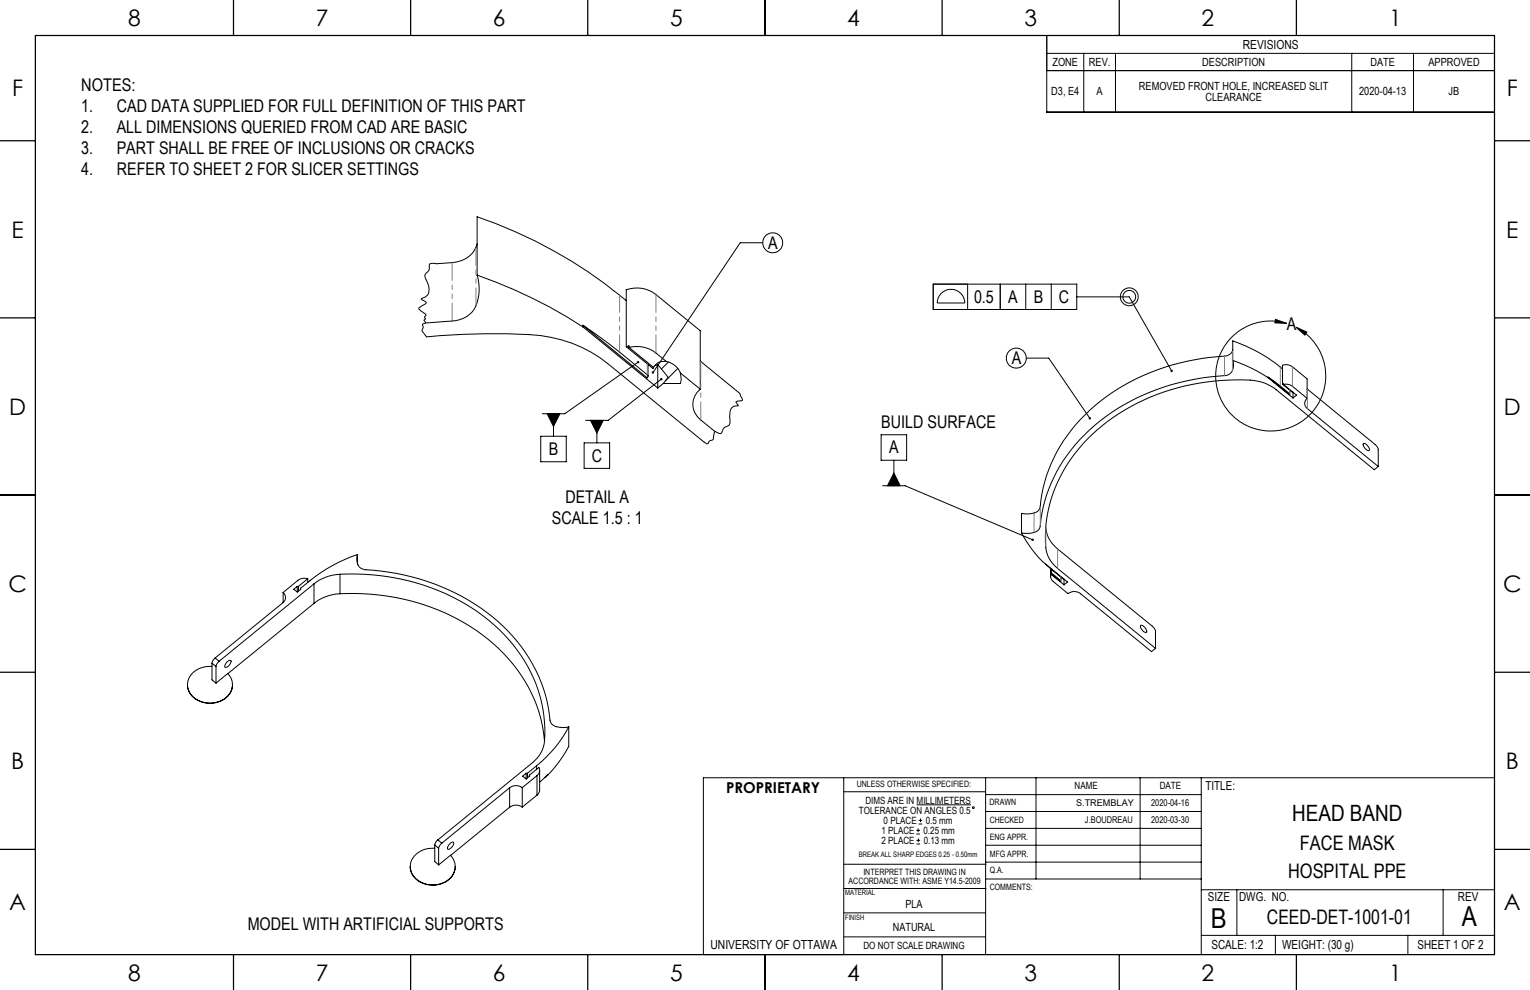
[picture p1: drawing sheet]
<svg xmlns="http://www.w3.org/2000/svg" width="432mm" height="279mm" viewBox="0 0 432 279" stroke-linecap="round" stroke-linejoin="round" font-family="sans-serif">
<g fill="none" stroke="#000" stroke-width=".28">
<path d="M295.4 10h126.4v21.6h-126.4zM295.4 19.9h126.4M295.4 15.1h126.4M305.9 15.1v16.5M314.8 15.1v16.5M381.5 15.1v16.5M398.9 15.1v16.5M134.7 68.9a7.4 7.4 0 0 1-7.1 5.2l-4.4 .3-1.1-.1-.9 .3a2.4 2.4 0 0 1-.9 2.4l-.4 .9 .2 .8a4.6 4.6 0 0 1 .5 4.7l-1.7 .9 1.2 .9 .2 .3-2.1 1.5 2 1.9-.4 .5 .3 .6-.4 .3 .5 .9-.8 .2-.2 .3a1.25 1.25 0 0 1-.1 1.6l1.3 1.8a188.8 188.8 0 0 1 32.1-.4 37.4 37.4 0 0 1 19 7.9l27.2 22.2M134.7 77.6a12 12 0 0 1-1.4 10.4 8.2 8.2 0 0 1-5.7 2.6l-7.4 .6M134.7 77.6a139.5 139.5 0 0 1 29.8 14.7M134.7 77.6v-16.4a133.7 133.7 0 0 1 42 23.6M215.3 68.5h-6.4l-24.6 36.6"/>
<path d="M164.5 91.8a181.4 181.4 0 0 1 18.3 14.1l.1 .4-.2 .3zM164.5 92.3l21.1 17.2M164.5 91.8v.5M176.7 97.9l.8-.3v.4M176.7 97.9v-16.1a8.8 8.8 0 0 1 8.4 1.3l12.5 10.2v16.5M176.7 97.9l7.6 6.1 .2-.3M177.5 98a8.8 8.8 0 0 1 7.6 1.6l3 2.4M177.5 98l6.9 5.7a3.2 3.2 0 0 1 3.7-1.7M263.4 80.2h40.5v7.1h-40.5zM265.5 82.9a3.9 3.9 0 0 1 4.3-1 3.9 3.9 0 0 1 2.5 3.6h-7.8l.3-1.4zM273.1 80.2v7.1M282.3 80.2v7.1"/>
<path d="M289.5 80.2v7.1M296.7 80.2v7.1M303.9 83.8h14.8l12 20.9M347.9 98.8a2.38 2.38 0 0 1-2.3 1.7 60.2 60.2 0 0 0-42 19.4 42.3 42.3 0 0 0-10.2 23.6 4.3 4.3 0 0 1-4.7 1.5l-.4-.1v5.5M360 90.1l3.1 1.2-3.3-.2zM363.1 91.3a15.5 15.5 0 0 0-19.8 17.4 15.5 15.5 0 0 0 24.4 10 15.5 15.5 0 0 0-1.9-26.3M365.8 92.4l3 1.3-.5 .9zM154.4 116.8h3.6l-1.8 3.6zM156.2 116.8v6.3M166.7 118.6h3.6l-1.8 3.6zM168.5 118.6v6.4M180.1 102.2l-20.7 14.6h-6.4"/>
<path d="M182.9 102.9v3.3M185.6 102.9l-.7 .2M185.6 102.9v6.6M185.6 102.9l3 3.6-1.4 1.7M186.6 107l-15 11.6h-6.3M187.2 108.2l-1.6 1.3M188.1 102a5.3 5.3 0 0 1 3.9 3.3M188.6 102.2l-1.9 1.9M191.3 104l-3.5 3.5M192 105.3l.3 1.7-.2 1.2h-4.9M192 105.3l5.6 4.5M197.6 101.9l11.2 9.1 .7 2-1.8 .4 .7 1-.2 .1a1.71 1.71 0 0 0-2.1 1.5l-.1 3.5-.3 .6a2.26 2.26 0 0 0-2 2l-.3 .3-.5-.1-1.2-.6-.4 2.1-.4 .4a1.03 1.03 0 0 0-1.1 1h-.4l-.7-.4"/>
<path d="M197.6 109.8a5.4 5.4 0 0 0 .2 8.7l3.9 3.2M289.6 101.1h6.4l11.6 17M347.9 101.7a2.97 2.97 0 0 1-2.3 4.3 60.2 60.2 0 0 0-42 19.4 42.3 42.3 0 0 0-10.2 23.6 4.3 4.3 0 0 1-4.7 1.5l-.4-.1M347.9 101.7l5.2 2.2 4.8 2.7M347.9 101.7v-5.5a43.9 43.9 0 0 1 14.1 7.9M357.9 106.4l2.3 1.7 3.8 3.2zM357.9 106.6l7 5.7M357.9 106.4v.2M362 108.4l.2-.1v.2M362 108.4v-5.3a2.92 2.92 0 0 1 2.7 .4l4.2 3.4v5.5M362 108.4l2.8 2.2M362.2 108.5a2.92 2.92 0 0 1 2.5 .5l4.2 3.4"/>
<path d="M362.2 108.5l3.7 3-1 .8M364 110.1v1.1M364.9 110.7v1.6M368.9 112.4a1.78 1.78 0 0 0 .1 2.9l20 16.4M368.9 109.8l19.4 15.8 .7 1.2v4.9M152.6 123.1h7.2v7.2h-7.2zM164.9 125h7.1v7.2h-7.1zM248.7 122.7h7.2v7.2h-7.2zM249.1 137.1h6.3l36.1 15.3M252.3 129.9v7.2M252.3 133.5l1.8 3.6h-3.6zM384.8 125.2a1.89 1.89 0 0 1 1.6 1.9 1.71 1.71 0 0 1-1.6-1.9z"/>
<path d="M389 131.7l-1.2 .9-27.6-22.6a13.5 13.5 0 0 0-9.5-2.8 59.9 59.9 0 0 0-43.9 16.8 39 39 0 0 0-11.6 31.2l.5 1.7 .9 1.5 1.9 2 27.6 22.6M100.9 156.5a43.8 43.8 0 0 0-16.1 9.7l-.9 .9M100.9 156.5a2.99 2.99 0 0 0 2.3 4.3 60.2 60.2 0 0 1 41.5 18.8 42.2 42.2 0 0 1 10.7 24.2 4.1 4.1 0 0 0 4.2 1.5l.9-.2M100.9 156.5v2.5M288.3 150.4l2.6 4.2 2.2 2.7 1.2 1.2 7 5.8-1 .8M295.1 159.2l5.1 4.2M295.1 148.9a8.7 8.7 0 0 0 3.4 6l26.9 22 .7 1.1v5M79.9 167.2a1.84 1.84 0 0 1-.1 2.9l-19.1 15.6M79.9 167.2v2.9M83.9 165.5h.3M83.9 165.5l-1 .8 1 .8M83.9 165.5v1.6"/>
<path d="M84.2 165.5v1.3M84.8 166.1v.2M86.9 163.3a3.1 3.1 0 0 0-2.8 .5l-4.2 3.4M86.9 163.3l-2.7 2.2M86.9 163.3v1.1M88.6 164.8l-26.8 21.8M88.6 164.8v5.5M88.6 170.3l-24.3 19.8M96 162.1a60.9 60.9 0 0 1 44.8 15.5 39.1 39.1 0 0 1 12.8 32.4l-.5 1.6-.9 1.6-1.8 2-26.8 21.8M96 162.1a12.6 12.6 0 0 0-7.4 2.7M96 167.6a60.9 60.9 0 0 1 44.8 15.5 40.6 40.6 0 0 1 12.9 26M96 167.6a12.6 12.6 0 0 0-7.4 2.7"/>
<path d="M96 162.1v5.5M296.5 160.5v2.2M296.6 162.1a1.78 1.78 0 0 0 .7 2l4.1 3.4a2.88 2.88 0 0 1 3.6 .1l20 16.3 1.1-.9M296.6 162.1l3.7 3M296.6 161.9v.2M296.7 161.7l-.1 .2M296.7 161.7l2.7 2.3-2.8-2.1M296.7 160.7v1M299.4 162.8v1.2M300.3 163.4v1.7M321.9 176.5a1.71 1.71 0 0 1 1.6 2 1.89 1.89 0 0 1-1.6-2zM52.9 193.3a5.5 5.5 0 0 0 5.5 5.1 6 6 0 0 0 7.2-5.1"/>
<path d="M59.8 188.1a6.2 6.2 0 0 0-6.8 4.6 5.7 5.7 0 0 0 6.2 5.7 5.8 5.8 0 0 0 6.4-5.5l-.3-1.2-1-1.6-3.3 2.7M59.8 187.2l1.2 .9M59.8 187.2v4.7l1.2 .9M60.7 185.7l-.6 .7-.3 .8M60.7 185.7l1.1 .9M61 188.1v4.7M61.8 186.6l-.6 .8-.2 .7M64.1 186.8l.5-.4h.5a1.74 1.74 0 0 1-1.6 1.9l-.1-.4zM148.5 218.2h.4M148.5 218.2l-1 .8 1 .9M148.5 218.2v1.7M148.9 218.2v1.3"/>
<path d="M149.4 218.9v.2M151.4 216.1l-2.5 2.1M151.4 216.1v1M151.6 218.9a1.79 1.79 0 0 0 .5-2.3l-2.6 2.1v.3l-1 .9M151.6 218.9l-4.2 3.4M151.6 218.9v5.5M152.3 217.4v5.5l-.2 .8-.5 .7M154.6 218.8v-.2l-2.3 2.2M154.6 218.8l-.9 .7M160.5 205.1a34.6 34.6 0 0 1-9.1 11M160.5 205.1v5.5l-2.6 4.3-3.3 3.9M238.1 219.5v49.9"/>
<path d="M278.2 219.5v49.9M292.4 219.5v28.6M321.8 219.5v28.6M339 219.5v49.9M421.8 219.5h-223.3v49.9M122.7 239.4a6.2 6.2 0 0 0-6.9 4.7 5.6 5.6 0 0 0 6.2 5.6 5.7 5.7 0 0 0 6.4-6.1l-.5-1.2-.8-1-3.3 2.7M122.7 238.5l1.1 .9M122.7 238.5v4.7l1.1 .9M123.6 237l-.7 .8-.2 .7M123.6 237l1.1 .9M123.8 239.4v4.7M124.7 237.9l-.9 1.5"/>
<path d="M126.9 238.2l1.1-.5a1.8 1.8 0 0 1-1.6 2l-.1-.5zM143.8 222.3l-19.1 15.6M143.8 222.3v5.5M143.8 227.8l-16.6 13.6M147.4 222.3a3 3 0 0 0-3.6 0M147.4 227.8a3 3 0 0 0-3.6 0M147.4 222.3v5.5M151.6 224.4l-4.2 3.4M238.1 223.4h40.1M258.6 235.4h1M258.6 234.4h1M258.7 238.2h1"/>
<path d="M258.7 237.2h1M258.7 227.1h15.3M259.1 233.8v1M259.2 236.6v1.1M259.3 232.6h1M259.3 231.5h1M259.8 231v1M278.2 233.8h60.8M278.2 229h60.8M278.2 224.3h60.8M278.2 238.5h60.8M115.8 244.5a5.7 5.7 0 0 0 6.2 5.3 5.8 5.8 0 0 0 6.5-5.3"/>
<path d="M238.1 257.6h40.1M238.1 250.8h40.2M238.1 243.9h40.2M278.2 248.1h60.8M278.2 243.3h60.8M339 251.1h82.8M349.1 251.1v12.9M407.3 251.1v12.9M198.5 269.4h39.6M238.1 264.4h40.1M339 264h82.8M359.9 264v5.4"/>
<path d="M397.3 264v5.4"/>
<circle cx="218.1" cy="68.5" r="2.8"/>
<circle cx="318.7" cy="83.8" r="2.51"/>
<circle cx="318.7" cy="83.8" r="1.8"/>
<circle cx="286.8" cy="101.1" r="2.83"/>
<circle cx="274.7" cy="227.9" r=".25"/>
</g>
<g fill="none" stroke="#000" stroke-width=".35">
<path d="M215.9 0v10M10 10h411.8v259.4h-411.8zM65.9 0v10M115.9 0v10M165.9 0v10M265.9 0v10M315.9 0v10M365.9 0v10M0 39.7h10M421.8 39.7h10M0 89.7h10M421.8 89.7h10"/>
<path d="M0 139.7h10M421.8 139.7h10M0 189.7h10M421.8 189.7h10M0 239.7h10M421.8 239.7h10M65.9 269.4v10M115.9 269.4v10M165.9 269.4v10M215.9 269.4v10M265.9 269.4v10M315.9 269.4v10"/>
<path d="M365.9 269.4v10"/>
</g>
<g fill="#000">
<path d="M360 90.1l3.1 1.2-3.3-.2zM365.8 92.4l3 1.3-.5 .9z"/>
<path d="M307.4 117.8l-.1 .5 .5 .1-.2-.3 .2 .3v-.6zM330.4 104.5v.4l.4 .1-.1-.3 .1 .3 .1-.5zM252.3 133.5l1.8 3.6h-3.6zM291.2 152.1v.5l.5-.1-.2-.1 .2 .1v-.4zM184 104.9l.1 .5 .2-.3-.2 .3a.34 .34 0 0 0 .4-.1 .34 .34 0 0 0 0-.4 .34 .34 0 0 0-.5 0zM154.4 116.8l1.8 3.6 1.8-3.6zM179.8 102a.34 .34 0 0 0 .1 .4 .34 .34 0 0 0 .4 .1 .34 .34 0 0 0 .1-.5l-.3 .2 .3-.2zM166.7 118.6l1.8 3.6 1.8-3.6zM186.4 106.8a.34 .34 0 0 0 0 .5 .34 .34 0 0 0 .5 0 .34 .34 0 0 0 0-.5l-.3 .2 .3-.2z"/>
</g>
<path d="M347.8 99.1v5.5M182.7 105.7v-3M345.6 106v-5.5M361.3 103.6v5.3M363.9 111.1v-1.1M364.8 103.5v5.5M369 109.8v5.5M291.8 150.3v-5.5M293.6 142.9v5.5M295.2 148.9v5.5M298.5 154.9v5.5M299.3 163.8v-1" fill="none" stroke="#808080" stroke-width=".28" stroke-dasharray="6.3 1.3 1.3 1.3 1.3 1.3"/>
<path d="M134.3 69.8v16.5M127.6 90.6v-16.5M185.1 83.1v16.5M197.8 102v16.5" fill="none" stroke="#808080" stroke-width=".28" stroke-dasharray="6.3 1.3 1.3 1.3 1.3 1.3" stroke-dashoffset="1.3"/>
<path d="M174.9 83.3v16.1" fill="none" stroke="#808080" stroke-width=".28" stroke-dasharray="6.3 1.3 1.3 1.3 1.3 1.3" stroke-dashoffset="1.5"/>
<g font-size="7.8">
<text x="341.8" y="261.8">B</text>
<text x="412.6" y="261.3">A</text>
</g>
<g font-size="6.4">
<text x="36.2" y="7.3">8</text>
<text x="89.1" y="7.3">7</text>
<text x="139.1" y="7.3">6</text>
<text x="189.1" y="7.3">5</text>
<text x="239.1" y="7.3">4</text>
<text x="289.1" y="7.3">3</text>
<text x="339.1" y="7.3">2</text>
<text x="392.1" y="7.3">1</text>
<text x="3.4" y="27.2">F</text>
<text x="425.2" y="27.2">F</text>
<text x="3.3" y="67">E</text>
<text x="425.1" y="67">E</text>
<text x="2.6" y="117">D</text>
<text x="424.4" y="117">D</text>
<text x="2.4" y="167">C</text>
<text x="424.2" y="167">C</text>
<text x="3.2" y="217">B</text>
<text x="425" y="217">B</text>
<text x="2.6" y="256.9">A</text>
<text x="424.4" y="256.9">A</text>
<text x="36.2" y="276.7">8</text>
<text x="89.1" y="276.7">7</text>
<text x="139.1" y="276.7">6</text>
<text x="189.1" y="276.7">5</text>
<text x="239.1" y="276.7">4</text>
<text x="289.1" y="276.7">3</text>
<text x="339.1" y="276.7">2</text>
<text x="392.1" y="276.7">1</text>
</g>
<text font-size="6.3" x="364.6" y="231.6">HEAD BAND</text>
<g font-size="5.6">
<text x="366.9" y="239.8">FACE MASK</text>
<text x="363.5" y="247.9">HOSPITAL PPE</text>
<text x="357.5" y="260.8">CEED-DET-1001-01</text>
</g>
<g font-size="4.9">
<text x="23" y="25.7">NOTES:</text>
<text x="23" y="31.6">1.</text>
<text x="33" y="31.6">CAD DATA SUPPLIED FOR FULL DEFINITION OF THIS PART</text>
<text x="23" y="37.5">2.</text>
<text x="33" y="37.5">ALL DIMENSIONS QUERIED FROM CAD ARE BASIC</text>
<text x="23" y="43.5">3.</text>
<text x="33" y="43.5">PART SHALL BE FREE OF INCLUSIONS OR CRACKS</text>
<text x="23" y="49.4">4.</text>
<text x="33" y="49.4">REFER TO SHEET 2 FOR SLICER SETTINGS</text>
<text x="216.8" y="70.2">A</text>
<text x="274.9" y="85.4">0.5</text>
<text x="284.6" y="85.4">A</text>
<text x="291.7" y="85.4">B</text>
<text x="298.8" y="85.4">C</text>
<text x="363.1" y="93.2">A</text>
<text x="285.5" y="102.7">A</text>
<text x="248.7" y="120.7">BUILD SURFACE</text>
<text x="154.9" y="128.4">B</text>
<text x="167" y="130.3">C</text>
<text x="250.9" y="128">A</text>
<text x="159.6" y="141.9">DETAIL A</text>
<text x="155.7" y="147.8">SCALE 1.5 : 1</text>
<text x="69.9" y="262.5">MODEL WITH ARTIFICIAL SUPPORTS</text>
</g>
<text font-size="4.2" x="204.9" y="223.8">PROPRIETARY</text>
<g font-size="3.5">
<text x="350.7" y="13.8">REVISIONS</text>
<text x="340.2" y="223">TITLE:</text>
<text x="340.9" y="254.2">SIZE</text>
<text x="349.7" y="254.2">DWG. NO.</text>
<text x="411.4" y="254.3">REV</text>
<text x="200.5" y="267.8">UNIVERSITY OF OTTAWA</text>
<text x="341.9" y="267.8">SCALE: 1:2</text>
<text x="361.8" y="267.8">WEIGHT: (30 g)</text>
<text x="400" y="267.8">SHEET 1 OF 2</text>
</g>
<g font-size="3.2">
<text x="297" y="18.6">ZONE</text>
<text x="307.3" y="18.6">REV.</text>
<text x="339.3" y="18.6">DESCRIPTION</text>
<text x="386.7" y="18.6">DATE</text>
<text x="403.1" y="18.6">APPROVED</text>
<text x="296.7" y="26.9">D3, E4</text>
<text x="309.5" y="26.9">A</text>
<text x="321.4" y="25.3">REMOVED FRONT HOLE, INCREASED SLIT</text>
<text x="340.2" y="28.5">CLEARANCE</text>
<text x="383.6" y="26.9">2020-04-13</text>
<text x="408.8" y="26.9">JB</text>
<text x="255.6" y="256.1">PLA</text>
<text x="252" y="262.6">NATURAL</text>
</g>
<g font-size="2.8">
<text x="244.2" y="226.8">DIMS ARE IN MILLIMETERS</text>
<text x="303.3" y="222.7">NAME</text>
<text x="327.3" y="222.7">DATE</text>
<text x="242.4" y="229.6">TOLERANCE ON ANGLES 0.5</text>
<text x="249.4" y="232.5">0 PLACE</text>
<text x="261.3" y="232.5">0.5 mm</text>
<text x="248.8" y="238.1">2 PLACE</text>
<text x="248.8" y="235.3">1 PLACE</text>
<text x="260.6" y="235.3">0.25 mm</text>
<text x="260.7" y="238.1">0.13 mm</text>
<text x="243.7" y="267.8">DO NOT SCALE DRAWING</text>
</g>
<g font-size="2.6">
<text x="303.7" y="227.3">S.TREMBLAY</text>
<text x="324.9" y="227.4">2020-04-16</text>
<text x="306.2" y="232.2">J.BOUDREAU</text>
<text x="324.9" y="232.2">2020-03-30</text>
</g>
<g font-size="2.5">
<text x="241.8" y="222.2">UNLESS OTHERWISE SPECIFIED:</text>
<text x="279.3" y="227.3">DRAWN</text>
<text x="279.3" y="232.2">CHECKED</text>
<text x="279.4" y="237">ENG APPR.</text>
<text x="279.3" y="241.8">MFG APPR.</text>
<text x="239.5" y="249.5">ACCORDANCE WITH: ASME Y14.5-2009</text>
<text x="243.7" y="247">INTERPRET THIS DRAWING IN</text>
<text x="279.3" y="246.3">Q.A.</text>
<text x="279.3" y="251">COMMENTS:</text>
</g>
<g font-size="2.1">
<text x="242.4" y="241.8">BREAK ALL SHARP EDGES 0.25 - 0.50mm</text>
<text x="238.5" y="252.7">MATERIAL</text>
<text x="238.5" y="259.6">FINISH</text>
</g>
</svg>
